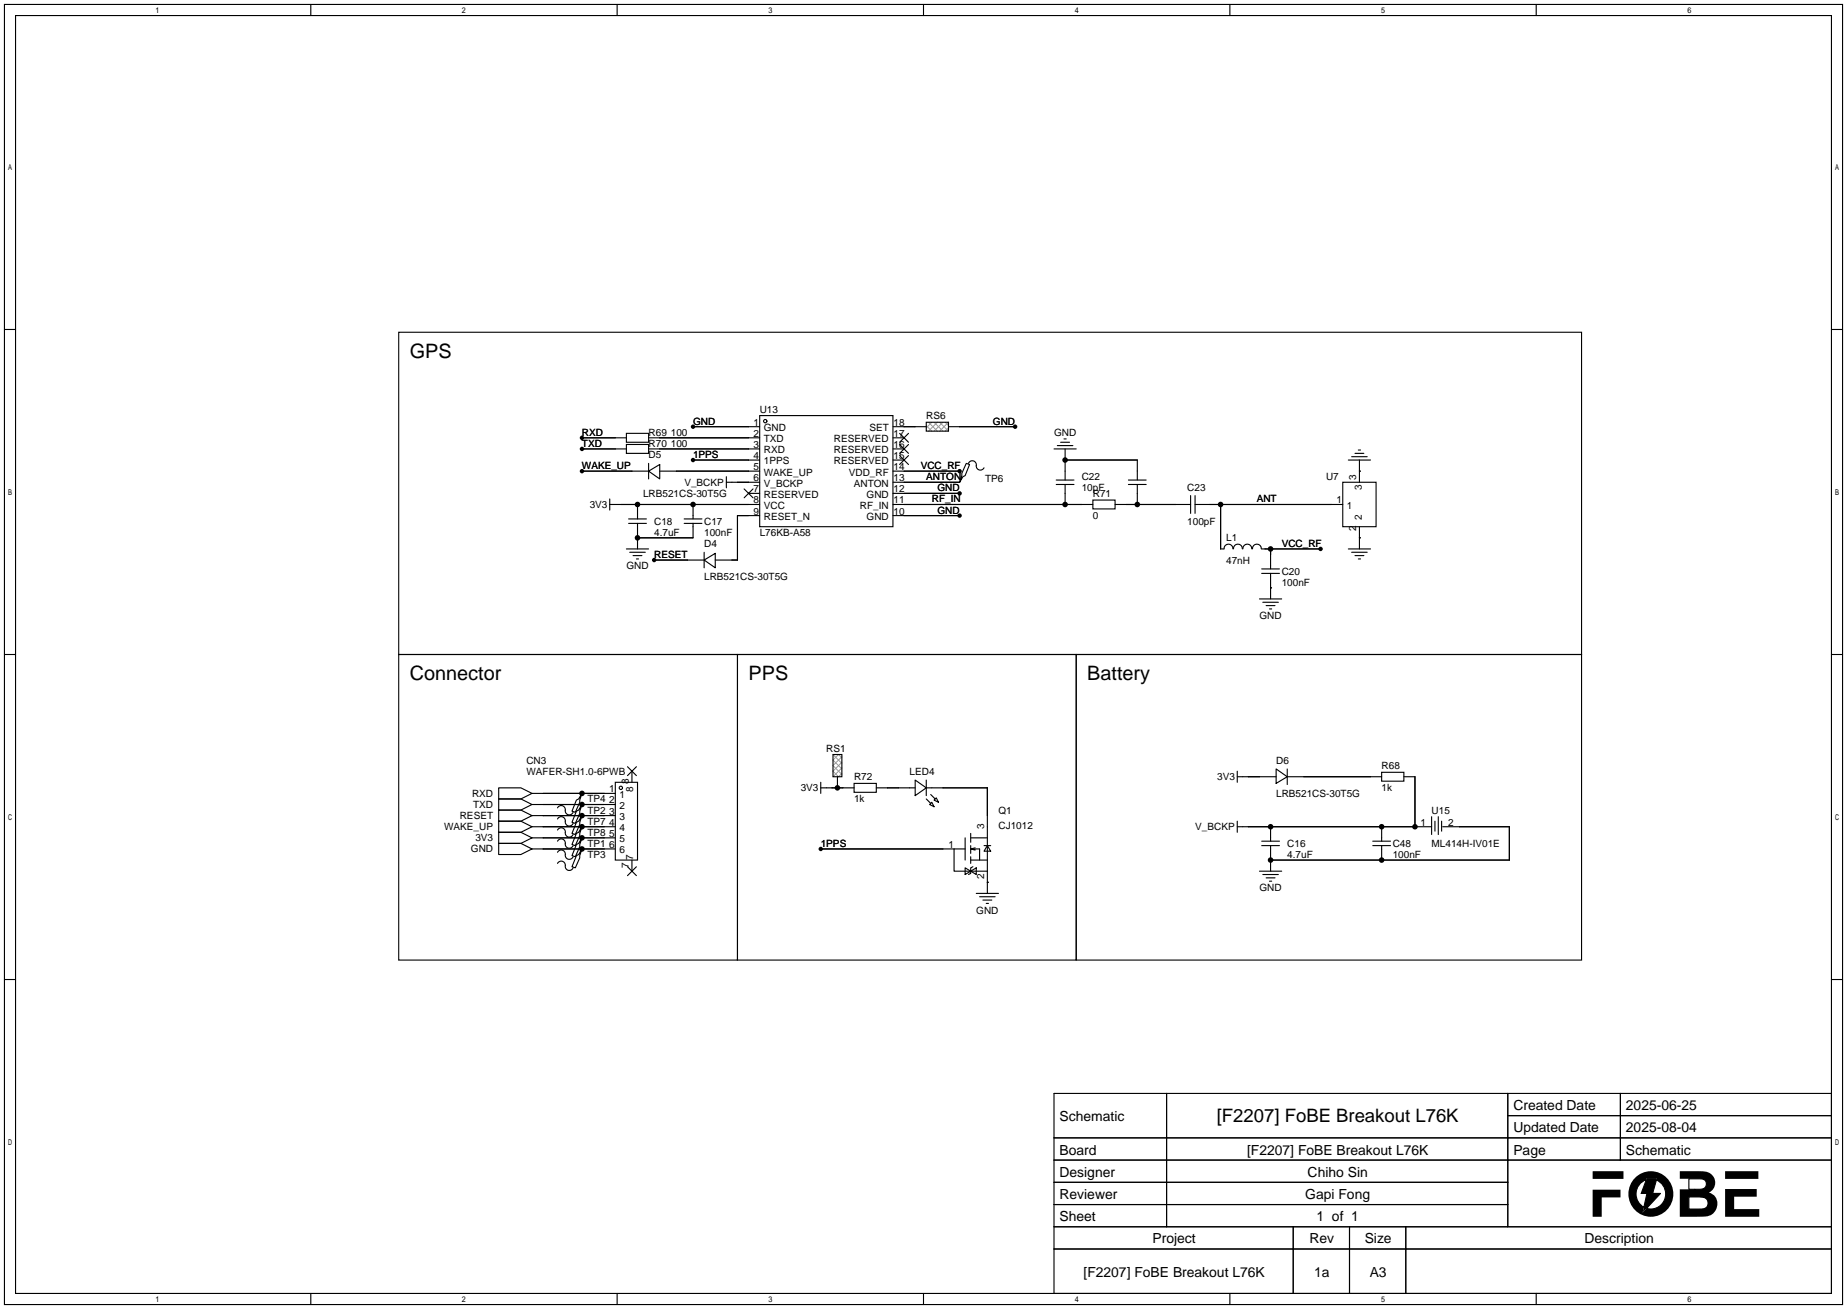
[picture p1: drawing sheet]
<svg xmlns="http://www.w3.org/2000/svg" width="422mm" height="299mm" viewBox="0 0 422 299" stroke-linecap="round" stroke-linejoin="round" font-family="sans-serif">
<g fill="#000">
<path d="M364.2 271.9h6.4v1.8h-4.3v4.4h-2.1zM364.2 267.7h7.1v1.8h-7.1zM376.7 269.3h2.2l-.9 3.5h1.8l-4.1 4.4 1-4.4h-1.4zM394.5 271.8h7.3v1.7h-5.2v2.9h5.7v1.7h-7.8zM394.5 267.7h7.6v1.8h-7.6z"/>
<path d="M372.4 272.9a5.2 5.2 0 0 0 10.3 0 5.2 5.2 0 0 0-10.3 0zM375 270.6l1.5-1 .2-.3h2.2l-.1 .4a3.4 3.4 0 0 1 2 4.3 3.4 3.4 0 0 1-4.2 2.2l-.9 1 .2-1.2a3.5 3.5 0 0 1-.9-5.4z"/>
<path d="M384.2 267.7v1.7l4.4 .1a1.26 1.26 0 0 1 1.6 1.2 1.26 1.26 0 0 1-1.6 1.1l-4.4 .1v6.2h3.5a7.2 7.2 0 0 0 3.9-.5 2.97 2.97 0 0 0 .7-4.1l-.5-.4-1-.5a2.6 2.6 0 0 0 1.3-3.2 2.6 2.6 0 0 0-3-1.7zM386.2 273.6h1.7a2.43 2.43 0 0 1 2.6 .9v1.2l-.6 .5-3.7 .2z"/>
<circle cx="158.5" cy="97.5" r=".51"/>
<circle cx="232.2" cy="97.5" r=".51"/>
<circle cx="133.1" cy="100.1" r=".51"/>
<circle cx="133.1" cy="107.7" r=".51"/>
<circle cx="133.1" cy="102.6" r=".51"/>
<circle cx="145.8" cy="115.3" r=".63"/>
<circle cx="158.5" cy="105.2" r=".51"/>
<circle cx="158.5" cy="115.3" r=".63"/>
<circle cx="219.5" cy="112.8" r=".51"/>
<circle cx="219.5" cy="107.7" r=".51"/>
<circle cx="219.5" cy="117.9" r=".51"/>
<circle cx="243.6" cy="115.3" r=".63"/>
<circle cx="243.6" cy="105.2" r=".63"/>
<circle cx="260.1" cy="115.3" r=".63"/>
<circle cx="279.1" cy="115.3" r=".63"/>
<circle cx="145.8" cy="122.9" r=".63"/>
<circle cx="149.6" cy="128" r=".51"/>
<circle cx="290.6" cy="125.5" r=".63"/>
<circle cx="302" cy="125.5" r=".51"/>
<circle cx="133.1" cy="194.1" r=".63"/>
<circle cx="133.1" cy="186.4" r=".63"/>
<circle cx="133.1" cy="181.4" r=".63"/>
<circle cx="133.1" cy="189" r=".63"/>
<circle cx="133.1" cy="183.9" r=".63"/>
<circle cx="133.1" cy="191.5" r=".63"/>
<circle cx="187.7" cy="194.1" r=".51"/>
<circle cx="191.5" cy="180.1" r=".63"/>
<circle cx="290.6" cy="189" r=".63"/>
<circle cx="290.6" cy="196.6" r=".63"/>
<circle cx="316" cy="189" r=".63"/>
<circle cx="316" cy="196.6" r=".63"/>
<circle cx="323.6" cy="189" r=".63"/>
</g>
<g fill="none" stroke="#000" stroke-width=".25">
<path d="M1 1h420.4v297.2h-420.4zM3.6 3.6h415.2v292.1h-415.2zM71.1 1v2.6M141.1 1v2.6M211.2 1v2.6M281.3 1v2.6M351.3 1v2.6M1 75.3h2.6M91.2 75.9h270.5v73.7h-270.5zM418.8 75.3h2.6M143.3 99.1h5v2h-5zM158.5 97.5h15.2"/>
<path d="M173.7 95h30.5v25.4h-30.5zM204.2 97.5h7.6M205.7 99.1l2.1 2M207.8 99.1l-2.1 2M211.8 96.5h5.1v2.1h-5.1zM216.9 97.5h15.3M133.1 100.1h10.2M133.1 102.6h10.2M133.1 107.7h15.2M139.4 115.3h34.3M139.4 114v2.6M143.3 101.6h5v2h-5z"/>
<path d="M143.8 119.6h4M143.8 118.6h4M145.8 115.3v3.3M145.8 119.6v5.9M148.3 107.7l2.6-1.5v3.3zM148.3 100.1h25.4M148.3 102.6h25.4M148.3 105.9v3.6M150.9 107.7h22.8M156.5 119.6h4M156.5 118.6h4M158.5 105.2h15.2"/>
<path d="M158.5 115.3v3.3M158.5 119.6v3.3h-12.7M166.1 110.2h7.6M166.1 109v2.5M170.2 111.8l2 2M171.2 112.8h2.5M172.2 111.8l-2 2M173.7 117.9h-5v10.1h-5.1M204.2 100.1h2.6M204.2 102.6h2.6M204.2 105.2h2.6M204.2 107.7h15.3"/>
<path d="M204.2 110.2h15.3M204.2 112.8h15.3M204.2 115.3h45.7M204.2 117.9h15.3M205.7 104.1l2.1 2.1M205.7 101.6l2.1 2M207.8 104.1l-2.1 2.1M207.8 101.6l-2.1 2M219.5 110v.2M221 105.9l.7 .3-1 2.5-.5 .3-.7 1.2 .5-1.5v-.5zM221.5 105.9a.93 .93 0 0 1 1.1-.5 .93 .93 0 0 1 .7 1 .94 .94 0 0 0 .6 1 .94 .94 0 0 0 1.1-.5M241 102.6h5.1"/>
<path d="M241.6 109.7h4M241.6 110.7h4M241.8 101.9h3.6M242.6 101.1h2M243.3 100.3h.5M243.6 105.2h16.5v4.5M243.6 102.6v7.1M243.6 110.7v4.6M249.9 114.3h5.1v2h-5.1zM255 115.3h17.3M258.1 109.7h4M258.1 110.7h4"/>
<path d="M260.1 110.7v4.6M272.3 113.3v4M273.3 115.3h33.8M273.3 113.3v4M279.1 115.3v10.2h.8M307.1 110.2h7.6v10.2h-7.6zM308.4 105.2h5M309.1 104.4h3.6M309.9 103.6h2M310.6 102.9h.5M310.9 107.7h.1M310.9 105.2v5"/>
<path d="M143.3 125.5h5M144 126.2h3.6M144.8 127h2M145.5 127.8h.5M149.6 128h11.4M161 128l2.6-1.5v3.3zM161 126.2v3.6M279.9 125.5a1.01 1.01 0 0 1 1-1.1 1.01 1.01 0 0 1 1.1 1.1M282.1 125.5a1.01 1.01 0 0 1 1-1.1 1.01 1.01 0 0 1 1 1.1M284.2 125.5a1.01 1.01 0 0 1 1.1-1.1 1.01 1.01 0 0 1 1 1.1M286.4 125.5a1.01 1.01 0 0 1 1-1.1 1.01 1.01 0 0 1 1.1 1.1M288 136.9h5.1"/>
<path d="M288.5 125.5h13.5M288.5 131.1h4.1M288.5 130h4.1M288.8 137.7h3.6M289.6 138.4h2M290.3 139.2h.5M290.6 134.4h.1M290.6 125.5v4.5M290.6 131.1v5.8M308.4 125.5h5M309.1 126.2h3.6M309.9 127h2"/>
<path d="M310.6 127.8h.5M310.9 122.9h.1M310.9 120.4v5.1M1 149.6h2.6M91.2 149.6h77.5v69.9h-77.5zM168.7 149.6h77.4v69.9h-77.4zM246.1 149.6h115.6v69.9h-115.6zM418.8 149.6h2.6M140.7 178.8h5.1v17.8h-5.1zM143.5 175.3l2 2M144.5 176.3v2.5M145.5 175.3l-2 2"/>
<path d="M187.7 178.8v2.6M190.5 172.5h2v5h-2zM191.5 177.5v2.6M195.3 179.1h5.1v2h-5.1zM209.3 178.3l2.5 1.8-2.5 1.8zM211.8 178.3v3.6M283 177.5h8.8M283 176.3v2.5M291.8 175.8l2.6 1.7-2.6 1.6zM294.4 177.5h21.6M294.4 175.8v3.5M316 176.5h5.1v2.1h-5.1z"/>
<path d="M321.1 177.5h2.5v11.5M114 180.1h5.1l2.6 1.3-2.6 1.2h-5.1zM114 182.6h5.1l2.6 1.3-2.6 1.3h-5.1zM114 185.2h5.1l2.6 1.2-2.6 1.3h-5.1zM114 187.7h5.1l2.6 1.3-2.6 1.2h-5.1zM114 192.8h5.1l2.6 1.3-2.6 1.2h-5.1zM114 190.2h5.1l2.6 1.3-2.6 1.3h-5.1zM121.7 189h19M121.7 181.4h19M121.7 183.9h19M121.7 186.4h19M121.7 191.5h19"/>
<path d="M121.7 194.1h19M127.5 194.8a.98 .98 0 0 1 1.3-.4 .98 .98 0 0 1 .5 1.3 .93 .93 0 0 0 .8 .7 .93 .93 0 0 0 1-.6M127.5 197.4a.98 .98 0 0 1 1.3-.5 .98 .98 0 0 1 .5 1.3 .93 .93 0 0 0 .8 .8 .93 .93 0 0 0 1-.6M127.5 184.7a.98 .98 0 0 1 1.3-.5 .98 .98 0 0 1 .5 1.3 .93 .93 0 0 0 .8 .8 .93 .93 0 0 0 1-.6M127.5 187.2a.98 .98 0 0 1 1.3-.4 .98 .98 0 0 1 .5 1.2 .93 .93 0 0 0 .8 .8 .93 .93 0 0 0 1-.6M127.5 189.7a.98 .98 0 0 1 1.3-.4 .98 .98 0 0 1 .5 1.3 .93 .93 0 0 0 .8 .7 .93 .93 0 0 0 1-.5M127.5 192.3a.98 .98 0 0 1 1.3-.4 .98 .98 0 0 1 .5 1.2 .93 .93 0 0 0 .8 .8 .93 .93 0 0 0 1-.6M133.1 191.5l-.5 1.5v.5l-1 2.3-.8-.2 1-2.6 .5-.2zM133.1 194.1l-.5 1.5v.5l-1 2.3-.8-.3 1-2.5 .5-.3zM133.1 181.4l-.5 1.5v.5l-1 2.3-.8-.3 1-2.5 .5-.3zM133.1 183.9l-.5 1.5v.5l-1 2.3-.8-.2 1-2.6 .5-.2zM133.1 186.4l-.5 1.6v.5l-1 2.3-.8-.3 1-2.5 .5-.3z"/>
<path d="M133.1 189l-.5 1.5v.5l-1 2.3-.8-.3 1-2.5 .5-.3zM133.1 181.4v.2M133.1 183.9v.2M133.1 186.4v.3M133.1 189v.2M133.1 191.5v.3M133.1 194.1v.2M143.5 198.1l2 2.1M144.5 196.6v2.5M145.5 198.1l-2 2.1M187.7 194.1h33M187.7 180.1h7.6"/>
<path d="M200.4 180.1h8.9M211.8 180.1h14v24.1M211.8 182.6l1.1 1M212.6 183.9l.5-.5 .5 1zM212.9 181.6l1 1M213.6 182.9l.5-.5 .5 1zM218.2 194.1v5h7.6M220.7 198.4l1.3 .7-1.3 .8zM220.7 191.5v5.1M222 199.1l1.3-.7v1.5zM222 196.6h3.8M222 191.5h3.8"/>
<path d="M222 190.5v2M222 193.3v1.8M222 195.8v1.6M222.5 198.1l-.5 .3v1.2l-.5 .3M223 194.3l-1-.2h2v2.5M223 193.8l-1 .3M225 193.3h1.6M225.8 193.3l.8 1.3h-1.6zM283 187.7v2.5M283 189h44.4M288 199.1h5.1M288.5 193.3h4.1"/>
<path d="M288.5 192.3h4.1M288.8 199.9h3.6M290.6 189v3.3M290.6 193.3v5.8M313.9 193.3h4.1M313.9 192.3h4.1M316 189v3.3M316 193.3v3.3M327.4 186.7v4.1M328.2 187.7v2.3M328.9 186.7v4.1M329.7 187.7v2.3"/>
<path d="M329.9 189h15.3v7.6h-54.6M223.3 204.2h5M224 205h3.6M224.8 205.7h2M225.6 206.5h.5M225.8 201.7h.1M289.6 200.7h2M290.3 201.4h.5M1 223.9h2.6M418.8 223.9h2.6M241 249.9h177.8v45.8h-177.8zM266.8 249.9v30.5"/>
<path d="M344.8 249.9v30.5M344.8 255h74M370.6 249.9v15.3M241 260.1h177.8M241 265.2h177.8M241 270.3h103.8M241 275.3h103.8M375 270.6l1.5-.9-1.2 3.1h1.3l-.7 3.2a3.5 3.5 0 0 1-.9-5.4zM378.8 269.7a3.4 3.4 0 0 1 2 4.3 3.4 3.4 0 0 1-4.2 2.2l3.2-3.4h-1.8zM386.2 273.6h3.1a1.36 1.36 0 0 1 1.3 1.5 1.36 1.36 0 0 1-1.5 1.3h-2.9zM386.2 269.4l2.4 .1a1.26 1.26 0 0 1 1.6 1.2 1.26 1.26 0 0 1-1.6 1.1l-2.4 .1zM71.1 295.7v2.5"/>
<path d="M141.1 295.7v2.5M211.2 295.7v2.5M241 280.4h177.8M241 285.5h177.8M281.3 295.7v2.5M295.8 280.4v15.3M308.6 280.4v15.3M321.5 280.4v15.3M351.3 295.7v2.5"/>
<circle cx="175" cy="96.3" r=".38"/>
<circle cx="142" cy="180.1" r=".38"/>
</g>
<g fill="none" stroke="#999" stroke-width=".23">
<path d="M211.8 97.3l1.3 1.3M212.3 96.5l2.1 2.1M213.1 96.5l-1.3 1.3M213.6 96.5l2 2.1M214.4 96.5l-2.1 2.1M214.9 96.5l2 2.1M215.6 96.5l-2 2.1M216.2 96.5l.7 .8M216.9 96.5l-2 2.1M216.9 97.8l-.7 .8M190.5 172.5l2 2M192.5 173.2l-.7-.7-1.3 1.2 2 2.1"/>
<path d="M192.5 173l-2 2 2 2M192.5 174.2l-2 2.1 1.3 1.2 .7-.7M192.5 175.5l-2 2"/>
</g>
<g font-size="4.5">
<text x="93.7" y="81.8">GPS</text>
<text x="93.7" y="155.4">Connector</text>
<text x="171.2" y="155.4">PPS</text>
<text x="248.7" y="155.4">Battery</text>
</g>
<text font-size="4.2" x="278.3" y="256.5">[F2207] FoBE Breakout L76K</text>
<g font-size="3.2">
<text x="242.3" y="256.3">Schematic</text>
<text x="346.1" y="253.7">Created Date</text>
<text x="371.8" y="253.7">2025-06-25</text>
<text x="242.3" y="263.9">Board</text>
<text x="285.2" y="263.9">[F2207] FoBE Breakout L76K</text>
<text x="346.1" y="258.8">Updated Date</text>
<text x="346.1" y="263.9">Page</text>
<text x="371.8" y="258.8">2025-08-04</text>
<text x="371.8" y="263.9">Schematic</text>
<text x="242.3" y="269">Designer</text>
<text x="299.1" y="269">Chiho Sin</text>
<text x="242.3" y="274.1">Reviewer</text>
<text x="298.5" y="274.1">Gapi Fong</text>
<text x="242.3" y="279.1">Sheet</text>
<text x="301.1" y="279.1">1 of 1</text>
<text x="263.6" y="284.2">Project</text>
<text x="299.5" y="284.2">Rev</text>
<text x="312.1" y="284.2">Size</text>
<text x="362.4" y="284.2">Description</text>
<text x="247.8" y="291.8">[F2207] FoBE Breakout L76K</text>
<text x="300.6" y="291.8">1a</text>
<text x="313.2" y="291.8">A3</text>
</g>
<g font-size="2.3">
<text x="173.7" y="94.5">U13</text>
<text x="211.8" y="95.8">RS6</text>
<text x="133.1" y="99.6">RXD</text>
<text x="148.3" y="99.6">R69</text>
<text x="153.4" y="99.6">100</text>
<text x="158.5" y="97.1">GND</text>
<text x="172.3" y="97.3">1</text>
<text x="172.3" y="99.8">2</text>
<text x="174.7" y="98.6">GND</text>
<text x="174.7" y="101.1">TXD</text>
<text x="190.7" y="101.1">RESERVED</text>
<text x="198.8" y="98.6">SET</text>
<text x="204.3" y="99.8">17</text>
<text x="204.3" y="97.3">18</text>
<text x="227.1" y="97.1">GND</text>
<text x="241" y="99.6">GND</text>
<text x="133.1" y="107.2">WAKE_UP</text>
<text x="133.1" y="102.1">TXD</text>
<text x="148.3" y="104.7">D5</text>
<text x="148.3" y="102.1">R70</text>
<text x="153.4" y="102.1">100</text>
<text x="158.5" y="104.7">1PPS</text>
<text x="172.3" y="102.4">3</text>
<text x="172.3" y="104.9">4</text>
<text x="172.3" y="107.4">5</text>
<text x="174.7" y="103.6">RXD</text>
<text x="174.7" y="106.2">1PPS</text>
<text x="190.7" y="106.2">RESERVED</text>
<text x="190.7" y="103.6">RESERVED</text>
<text x="204.3" y="107.4">14</text>
<text x="204.3" y="104.9">15</text>
<text x="204.3" y="102.4">16</text>
<text x="210.6" y="107.2">VCC_RF</text>
<text x="147.1" y="113.6">LRB521CS-30T5G</text>
<text x="156.5" y="111">V_BCKP</text>
<text x="172.3" y="110">6</text>
<text x="172.3" y="112.5">7</text>
<text x="174.7" y="108.7">WAKE_UP</text>
<text x="174.7" y="111.3">V_BCKP</text>
<text x="174.7" y="113.8">RESERVED</text>
<text x="194.1" y="108.7">VDD_RF</text>
<text x="195.3" y="111.3">ANTON</text>
<text x="198.2" y="113.8">GND</text>
<text x="204.3" y="112.5">12</text>
<text x="204.3" y="110">13</text>
<text x="211.8" y="109.8">ANTON</text>
<text x="214.4" y="112.3">GND</text>
<text x="225.3" y="110.3">TP6</text>
<text x="247.4" y="109.8">C22</text>
<text x="247.4" y="112.3">10pF</text>
<text x="249.9" y="113.6">R71</text>
<text x="271.5" y="112.3">C23</text>
<text x="303.3" y="109.8">U7</text>
<text x="310.2" y="109.6" transform="rotate(-90 310.2 109.6)">3</text>
<text x="311.4" y="112" transform="rotate(-90 311.4 112)">3</text>
<text x="134.9" y="116.1">3V3</text>
<text x="149.6" y="119.9">C18</text>
<text x="161" y="119.9">C17</text>
<text x="172.3" y="115.1">8</text>
<text x="172.3" y="117.6">9</text>
<text x="174.7" y="116.3">VCC</text>
<text x="174.7" y="118.9">RESET_N</text>
<text x="196.7" y="116.3">RF_IN</text>
<text x="198.2" y="118.9">GND</text>
<text x="204.3" y="117.6">10</text>
<text x="204.3" y="115.1">11</text>
<text x="213.1" y="114.8">RF_IN</text>
<text x="214.4" y="117.4">GND</text>
<text x="249.9" y="118.6">0</text>
<text x="271.5" y="119.9">100pF</text>
<text x="287.4" y="114.8">ANT</text>
<text x="305.7" y="115.1">1</text>
<text x="308" y="116.3">1</text>
<text x="311.4" y="119" transform="rotate(-90 311.4 119)">2</text>
<text x="149.6" y="122.5">4.7uF</text>
<text x="161" y="122.5">100nF</text>
<text x="161" y="125">D4</text>
<text x="173.7" y="122.5">L76KB-A58</text>
<text x="280.4" y="123.7">L1</text>
<text x="293.1" y="125">VCC_RF</text>
<text x="310.2" y="121.3" transform="rotate(-90 310.2 121.3)">2</text>
<text x="143.3" y="130.1">GND</text>
<text x="149.6" y="127.5">RESET</text>
<text x="280.4" y="128.8">47nH</text>
<text x="293.1" y="131.3">C20</text>
<text x="161" y="132.6">LRB521CS-30T5G</text>
<text x="293.1" y="133.9">100nF</text>
<text x="288" y="141.5">GND</text>
<text x="189" y="172">RS1</text>
<text x="120.4" y="174.5">CN3</text>
<text x="120.4" y="177.1">WAFER-SH1.0-6PWB</text>
<text x="143.8" y="179.3" transform="rotate(-90 143.8 179.3)">8</text>
<text x="195.3" y="178.3">R72</text>
<text x="208" y="177.1">LED4</text>
<text x="278.4" y="178.3">3V3</text>
<text x="291.8" y="174.5">D6</text>
<text x="316" y="175.8">R68</text>
<text x="107.9" y="182.1">RXD</text>
<text x="108.2" y="184.7">TXD</text>
<text x="134.4" y="183.4">TP4</text>
<text x="134.4" y="186">TP2</text>
<text x="139.3" y="181.1">1</text>
<text x="139.3" y="183.6">2</text>
<text x="141.7" y="182.4">1</text>
<text x="141.7" y="184.9">2</text>
<text x="144.8" y="181.1" transform="rotate(-90 144.8 181.1)">8</text>
<text x="183.1" y="180.9">3V3</text>
<text x="195.3" y="183.4">1k</text>
<text x="228.3" y="186">Q1</text>
<text x="291.8" y="182.1">LRB521CS-30T5G</text>
<text x="316" y="180.9">1k</text>
<text x="327.4" y="186">U15</text>
<text x="101.6" y="189.8">WAKE_UP</text>
<text x="105.1" y="187.2">RESET</text>
<text x="134.4" y="188.5">TP7</text>
<text x="134.4" y="191">TP8</text>
<text x="139.3" y="186.2">3</text>
<text x="139.3" y="188.7">4</text>
<text x="139.3" y="191.3">5</text>
<text x="141.7" y="187.5">3</text>
<text x="141.7" y="190">4</text>
<text x="225.1" y="189.5" transform="rotate(-90 225.1 189.5)">3</text>
<text x="228.3" y="189.5">CJ1012</text>
<text x="273.4" y="189.8">V_BCKP</text>
<text x="324.9" y="188.7">1</text>
<text x="331.2" y="188.7">2</text>
<text x="107.7" y="194.8">GND</text>
<text x="108.7" y="192.3">3V3</text>
<text x="134.4" y="193.6">TP1</text>
<text x="134.4" y="196.1">TP3</text>
<text x="139.3" y="193.8">6</text>
<text x="141.7" y="192.5">5</text>
<text x="141.7" y="195.1">6</text>
<text x="144.8" y="196.6" transform="rotate(-90 144.8 196.6)">7</text>
<text x="187.7" y="193.6">1PPS</text>
<text x="216.9" y="193.8">1</text>
<text x="294.4" y="193.6">C16</text>
<text x="294.4" y="196.1">4.7uF</text>
<text x="318.5" y="193.6">C48</text>
<text x="318.5" y="196.1">100nF</text>
<text x="327.4" y="193.6">ML414H-IV01E</text>
<text x="143.8" y="198.4" transform="rotate(-90 143.8 198.4)">7</text>
<text x="225.1" y="200.9" transform="rotate(-90 225.1 200.9)">2</text>
<text x="288" y="203.7">GND</text>
<text x="223.3" y="208.8">GND</text>
</g>
</svg>
